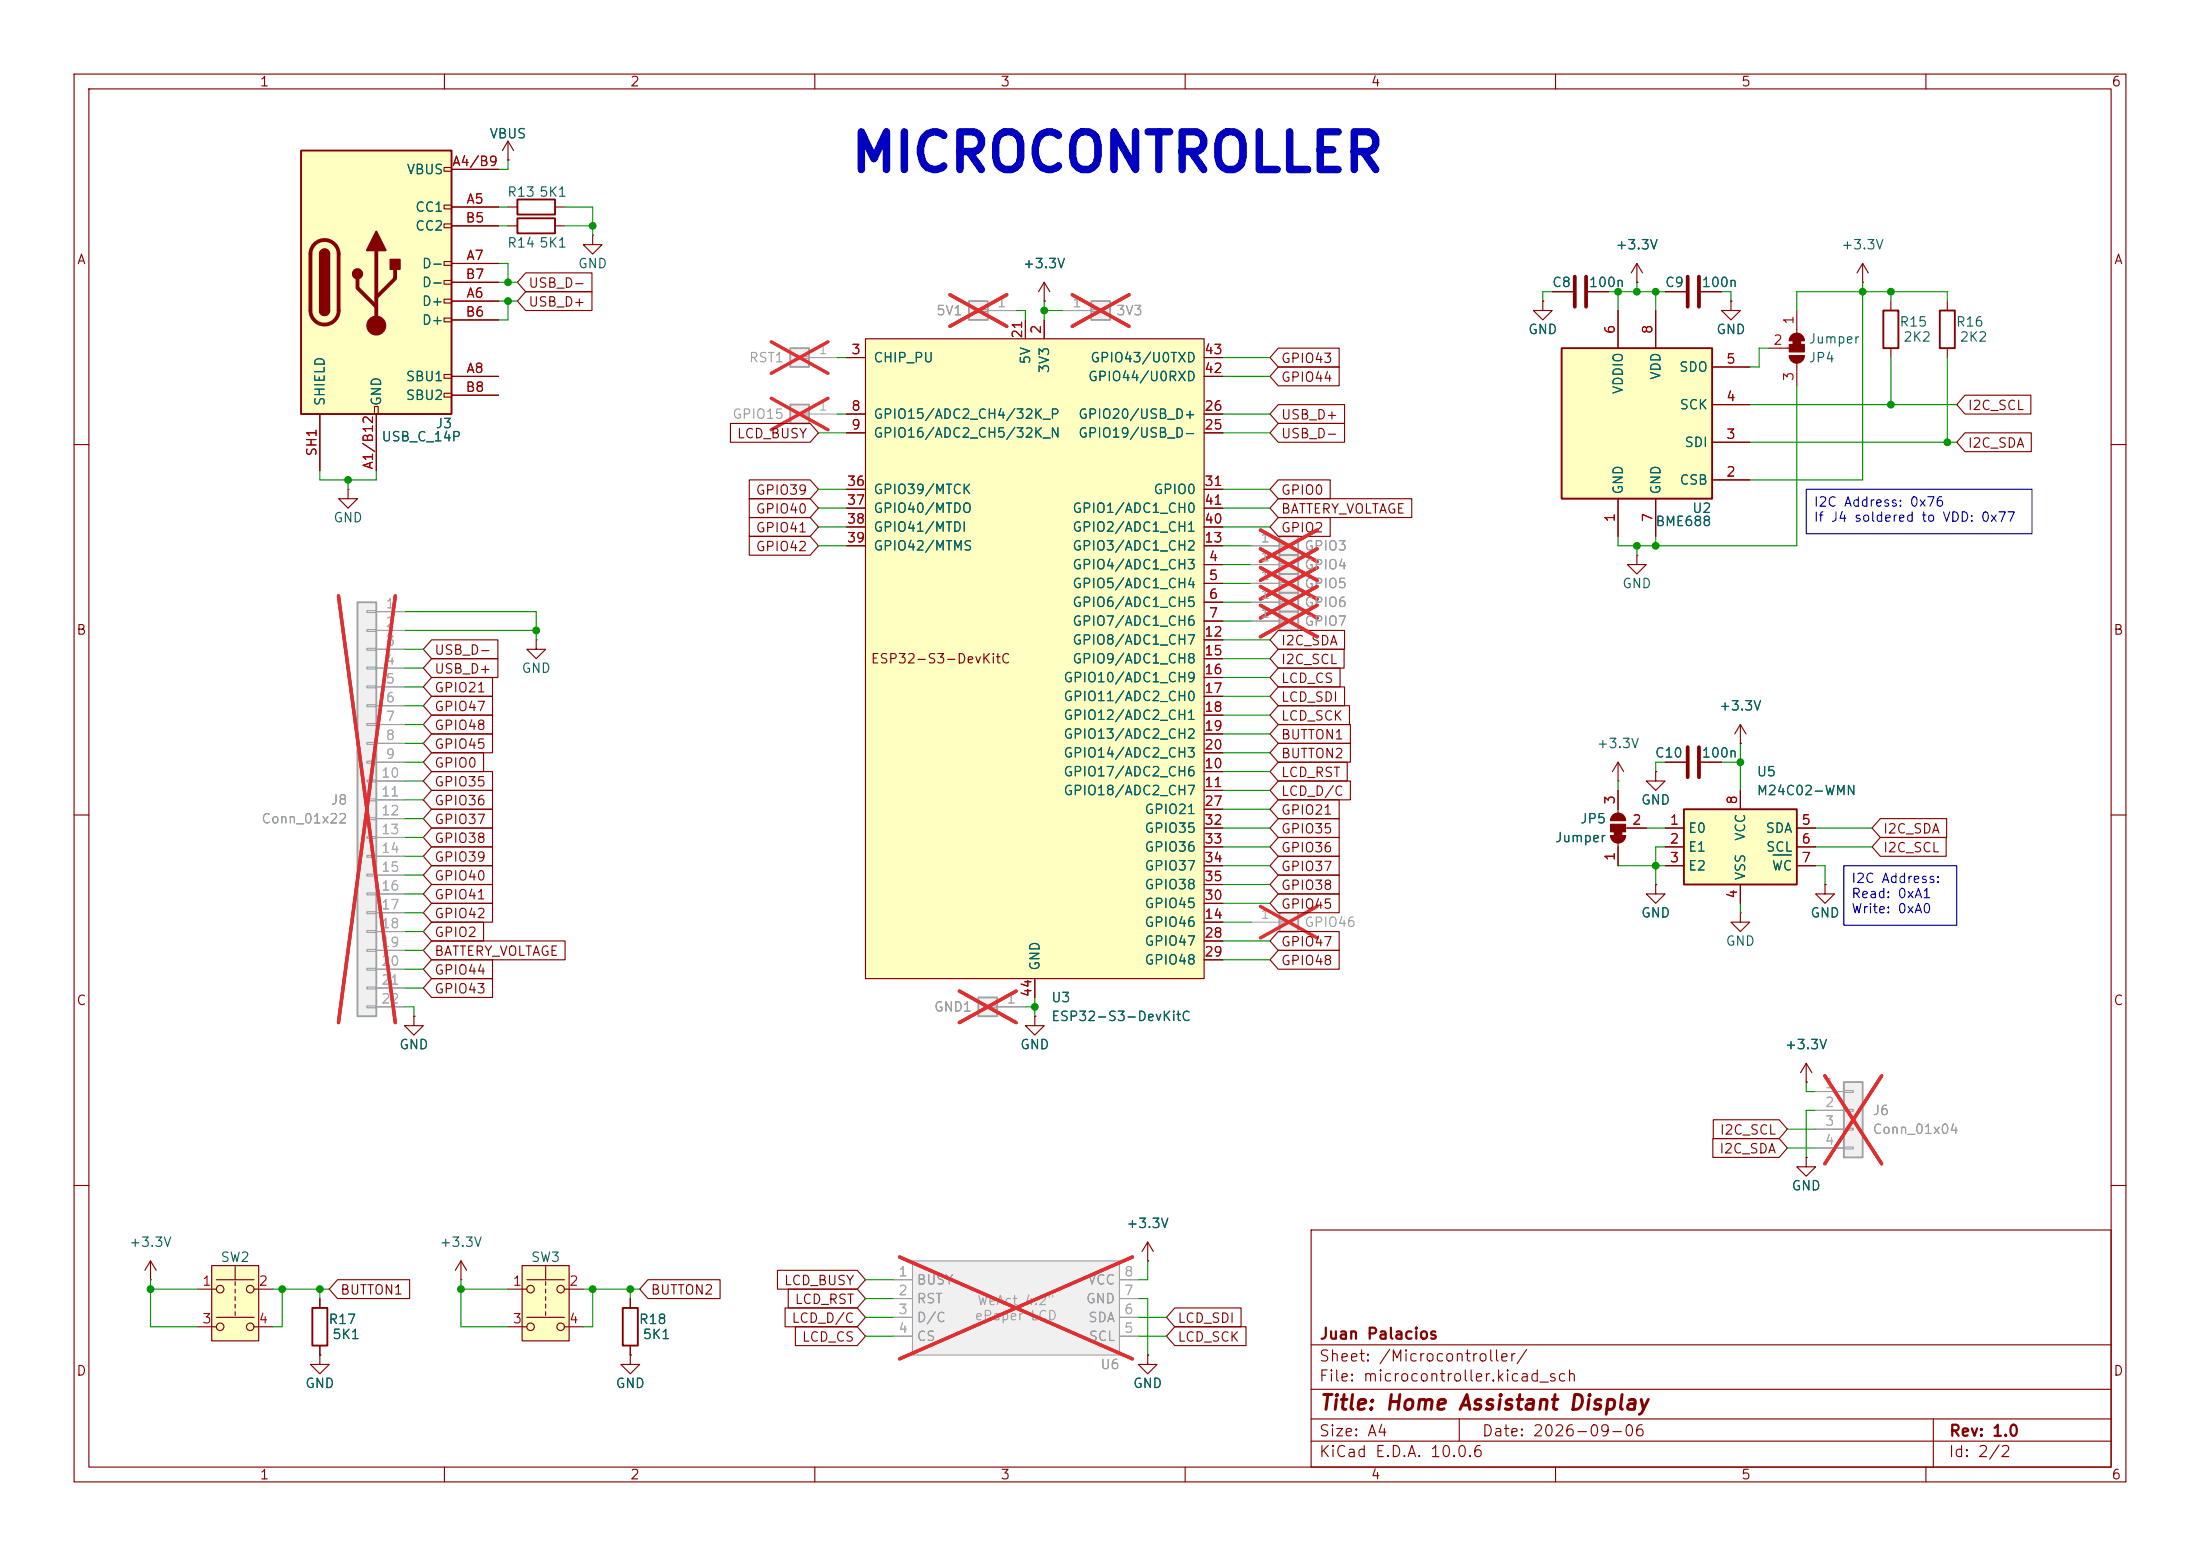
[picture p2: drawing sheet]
<svg xmlns="http://www.w3.org/2000/svg" width="297mm" height="210mm" viewBox="0 0 297 210" stroke-linecap="round" stroke-linejoin="round" font-family="sans-serif">
<g fill="none" stroke="#840000" stroke-width=".15">
<path d="M10 10h277v190h-277zM12 12h273v186h-273zM60 10v2M110 10v2M160 10v2M210 10v2M260 10v2M10 60h2M285 60h2M10 110h2M285 110h2M10 160h2"/>
<path d="M177 166h108v32h-108zM285 160h2M60 198v2M110 198v2M160 198v2M177 194.5h108M177 191.5h108M177 187.5h108M177 181.5h108M197 191.5v3M210 198v2M260 198v2"/>
<path d="M261 191.5v6.5"/>
</g>
<path d="M227.3 109.2h15.3v10.2h-15.3z" fill="#ffffc2"/>
<path d="M227.3 109.2h15.3v10.2h-15.3z" fill="none" stroke="#840000" stroke-width=".25"/>
<path d="M224.8 111.8h2.5M224.8 114.3h2.5M224.8 116.8h2.5M234.9 106.7v2.5M234.9 119.4v2.5M242.6 111.8h2.5M242.6 114.3h2.5M242.6 116.8h2.5" fill="none" stroke="#840000" stroke-width=".15"/>
<path d="M239.4 115.4h2.4" fill="none" stroke="#006464" stroke-width=".15"/>
<path d="M116.8 45.7h45.8v86.4h-45.8z" fill="#ffffc2"/>
<g fill="none" stroke="#840000" stroke-width=".15">
<path d="M114.3 48.3h2.5M114.3 55.9h2.5M114.3 58.4h2.5M116.8 45.7h45.8v86.4h-45.8zM138.4 43.2v2.5M141 43.2v2.5M162.6 50.8h2.5M162.6 48.3h2.5M162.6 55.9h2.5M162.6 58.4h2.5M114.3 73.7h2.5M114.3 71.1h2.5"/>
<path d="M114.3 68.6h2.5M114.3 66h2.5M162.6 73.7h2.5M162.6 71.1h2.5M162.6 68.6h2.5M162.6 76.2h2.5M162.6 78.7h2.5M162.6 66h2.5M162.6 99.1h2.5M162.6 81.3h2.5M162.6 83.8h2.5M162.6 86.4h2.5"/>
<path d="M162.6 88.9h2.5M162.6 91.4h2.5M162.6 94h2.5M162.6 96.5h2.5M162.6 104.1h2.5M162.6 106.7h2.5M162.6 101.6h2.5M162.6 109.2h2.5M162.6 111.8h2.5M162.6 114.3h2.5M162.6 116.8h2.5M162.6 119.4h2.5"/>
<path d="M139.7 132.1v2.5M162.6 124.5h2.5M162.6 127h2.5M162.6 129.5h2.5M162.6 121.9h2.5"/>
</g>
<path d="M172.7 77.5h2.6v2.5h-2.6z" fill="#f0f0f0"/>
<path d="M172.7 77.5h2.6v2.5h-2.6z" fill="none" stroke="#a1a1a1" stroke-width=".25"/>
<path d="M168.9 78.7h3.8M172.7 78.6h1.3v.3h-1.3z" fill="none" stroke="#a1a1a1" stroke-width=".15"/>
<path d="M170.2 76.6l7.6 4.3M177.8 76.6l-7.6 4.3" fill="none" stroke="#e12e31" stroke-width=".46"/>
<path d="M172.7 80h2.6v2.6h-2.6z" fill="#f0f0f0"/>
<path d="M172.7 80h2.6v2.6h-2.6z" fill="none" stroke="#a1a1a1" stroke-width=".25"/>
<path d="M168.9 81.3h3.8M172.7 81.2h1.3v.2h-1.3z" fill="none" stroke="#a1a1a1" stroke-width=".15"/>
<path d="M170.2 79.2l7.6 4.2M177.8 79.2l-7.6 4.2" fill="none" stroke="#e12e31" stroke-width=".46"/>
<path d="M224.8 39.4h2.8M229.6 39.4h2.8M233.7 40.6v1.3h1.2l-1.2 1.3-1.3-1.3h1.3M233.7 40.6h.1M243.8 156.2v1.3h1.3l-1.3 1.3-1.2-1.3h1.2M243.8 156.2h.1" fill="none" stroke="#840000" stroke-width=".15"/>
<path d="M227.8 37.3v4.1M229.4 37.3v4.1" fill="none" stroke="#840000" stroke-width=".51"/>
<path d="M172.7 82.6h2.6v2.5h-2.6z" fill="#f0f0f0"/>
<path d="M172.7 82.6h2.6v2.5h-2.6z" fill="none" stroke="#a1a1a1" stroke-width=".25"/>
<path d="M168.9 83.8h3.8M172.7 83.7h1.3v.2h-1.3z" fill="none" stroke="#a1a1a1" stroke-width=".15"/>
<path d="M170.2 81.7l7.6 4.2M177.8 81.7l-7.6 4.2" fill="none" stroke="#e12e31" stroke-width=".46"/>
<path d="M234.9 97.8l-.7 1.3M234.9 97.8l.8 1.3M234.9 97.8v2.5M223.5 104.1v1.3h1.3l-1.3 1.3-1.3-1.3h1.3M223.5 104.1h.1M224.8 102.9h2.8M229.6 102.9h2.8M234.9 100.3h.1" fill="none" stroke="#840000" stroke-width=".15"/>
<path d="M227.8 100.8v4.1M229.4 100.8v4.1" fill="none" stroke="#840000" stroke-width=".51"/>
<path d="M172.7 72.4h2.6v2.5h-2.6z" fill="#f0f0f0"/>
<path d="M172.7 72.4h2.6v2.5h-2.6z" fill="none" stroke="#a1a1a1" stroke-width=".25"/>
<path d="M168.9 73.7h3.8M172.7 73.5h1.3v.3h-1.3z" fill="none" stroke="#a1a1a1" stroke-width=".15"/>
<path d="M170.2 71.5l7.6 4.3M177.8 71.5l-7.6 4.3" fill="none" stroke="#e12e31" stroke-width=".46"/>
<path d="M172.7 74.9h2.6v2.6h-2.6z" fill="#f0f0f0"/>
<path d="M172.7 74.9h2.6v2.6h-2.6z" fill="none" stroke="#a1a1a1" stroke-width=".25"/>
<path d="M168.9 76.2h3.8M172.7 76.1h1.3v.2h-1.3z" fill="none" stroke="#a1a1a1" stroke-width=".15"/>
<path d="M170.2 74.1l7.6 4.2M177.8 74.1l-7.6 4.2" fill="none" stroke="#e12e31" stroke-width=".46"/>
<path d="M255.3 40.6v1.3M255.3 47v1.3M262.9 40.6v1.3M262.9 47v1.3M154.9 182.9v1.3h1.3l-1.3 1.2-1.2-1.2h1.2M154.9 182.9h.1" fill="none" stroke="#840000" stroke-width=".15"/>
<path d="M254.3 41.9h2v5.1h-2zM261.9 41.9h2v5.1h-2z" fill="none" stroke="#840000" stroke-width=".25"/>
<path d="M132.1 134.6h2.5v2.6h-2.5z" fill="#f0f0f0"/>
<path d="M132.1 134.6h2.5v2.6h-2.5z" fill="none" stroke="#a1a1a1" stroke-width=".25"/>
<path d="M133.3 135.8h1.3v.2h-1.3zM134.6 135.9h3.8" fill="none" stroke="#a1a1a1" stroke-width=".15"/>
<path d="M129.5 133.8l7.7 4.2M137.2 133.8l-7.7 4.2" fill="none" stroke="#e12e31" stroke-width=".46"/>
<path d="M223.5 119.4v1.3h1.3l-1.3 1.2-1.3-1.2h1.3M223.5 119.4h.1M139.7 137.2v1.2h1.3l-1.3 1.3-1.3-1.3h1.3M139.7 137.2h.1M234.9 123.2v1.3h1.3l-1.3 1.2-1.2-1.2h1.2M234.9 123.2h.1M154.9 170.2h.1M154.9 167.6l-.7 1.3M154.9 167.6l.8 1.3M154.9 167.6v2.6M85.1 182.9v1.3h1.3l-1.3 1.2-1.3-1.2h1.3M85.1 182.9h.1" fill="none" stroke="#840000" stroke-width=".15"/>
<path d="M172.7 123.2h2.6v2.5h-2.6z" fill="#f0f0f0"/>
<path d="M172.7 123.2h2.6v2.5h-2.6z" fill="none" stroke="#a1a1a1" stroke-width=".25"/>
<path d="M168.9 124.5h3.8M172.7 124.3h1.3v.3h-1.3z" fill="none" stroke="#a1a1a1" stroke-width=".15"/>
<path d="M170.2 122.3l7.6 4.3M177.8 122.3l-7.6 4.3" fill="none" stroke="#e12e31" stroke-width=".46"/>
<path d="M68.6 19.1l-.8 1.2M68.6 19.1l.7 1.2M68.6 19.1v2.5M68.6 21.6h.1M68.6 27.9h1.2M68.6 30.5h1.2M74.9 27.9h1.3M74.9 30.5h1.3M80 31.8v1.2h1.3l-1.3 1.3-1.3-1.3h1.3M80 31.8h.1M246.4 119.4v1.3h1.2l-1.2 1.2-1.3-1.2h1.3M246.4 119.4h.1" fill="none" stroke="#840000" stroke-width=".15"/>
<path d="M69.8 26.9h5.1v2.1h-5.1zM69.8 29.5h5.1v2h-5.1z" fill="none" stroke="#840000" stroke-width=".25"/>
<path d="M147.3 40.6h2.6v2.6h-2.6z" fill="#f0f0f0"/>
<path d="M147.3 40.6h2.6v2.6h-2.6z" fill="none" stroke="#a1a1a1" stroke-width=".25"/>
<path d="M143.5 41.9h3.8M147.3 41.8h1.3v.2h-1.3z" fill="none" stroke="#a1a1a1" stroke-width=".15"/>
<path d="M144.8 39.8l7.6 4.2M152.4 39.8l-7.6 4.2" fill="none" stroke="#e12e31" stroke-width=".46"/>
<path d="M40.6 20.3h20.4v35.6h-20.4z" fill="#ffffc2"/>
<g fill="none" stroke="#840000" stroke-width=".15">
<path d="M59.9 22.6h1.1v.5h-1.1zM59.9 27.7h1.1v.5h-1.1zM59.9 30.2h1.1v.5h-1.1zM59.9 35.3h1.1v.5h-1.1zM59.9 37.8h1.1v.6h-1.1zM61 22.9h6.3M61 27.9h6.3M61 35.6h6.3M61 30.5h6.3M61 38.1h6.3M43.2 55.9v7.6M50.5 54.9h.6v1h-.6z"/>
<path d="M50.8 55.9v7.6M59.9 40.4h1.1v.5h-1.1zM59.9 42.9h1.1v.5h-1.1zM59.9 50.5h1.1v.6h-1.1zM59.9 53.1h1.1v.5h-1.1zM61 40.6h6.3M61 50.8h6.3M61 43.2h6.3M61 53.3h6.3"/>
</g>
<path d="M40.6 20.3h20.4v35.6h-20.4zM43.2 34.3a.64 .64 0 0 1 .6-.6 .64 .64 0 0 1 .6 .6M43.2 41.9a.64 .64 0 0 0 .6 .6 .64 .64 0 0 0 .6-.6" fill="none" stroke="#840000" stroke-width=".25"/>
<path d="M42.5 33a1.9 1.9 0 0 1 2-.5 1.9 1.9 0 0 1 1.2 1.8v7.6a1.91 1.91 0 0 1-1.9 1.9 1.91 1.91 0 0 1-1.9-1.9v-7.6a1.9 1.9 0 0 1 .6-1.3zM48.3 37.6v1.3l2.5 2.5M50.8 33.8v10.1M53.3 36.3v1.3l-2.5 2.5" fill="none" stroke="#840000" stroke-width=".51"/>
<g fill="#840000" stroke="#840000" stroke-width=".25">
<path d="M43.2 34.3h1.2v7.6h-1.2z"/>
<path d="M43.4 33.8a.64 .64 0 0 1 .7-.1 .64 .64 0 0 1 .3 .6h-1.2z"/>
<path d="M43.2 41.9h1.2a.64 .64 0 0 1-.6 .6 .64 .64 0 0 1-.6-.6z"/>
<path d="M50.8 31.2l1.3 2.6h-2.6z"/>
<path d="M52.7 35.1h1.3v1.2h-1.3z"/>
<circle cx="48.3" cy="37" r=".63"/>
</g>
<circle cx="50.8" cy="43.9" r="1.27" fill="#840000" stroke="#840000" stroke-width=".15"/>
<path d="M210.8 47h20.3v20.3h-20.3z" fill="#ffffc2"/>
<path d="M210.8 47h20.3v20.3h-20.3z" fill="none" stroke="#840000" stroke-width=".25"/>
<path d="M218.4 41.9v5.1M223.5 41.9v5.1M231.1 59.7h5.1M231.1 54.6h5.1M231.1 49.5h5.1M218.4 67.3v5.1M223.5 67.3v5.1M231.1 64.8h5.1M243.8 146.1h.1M243.8 143.5l-.7 1.3M243.8 143.5l.8 1.3M243.8 143.5v2.6" fill="none" stroke="#840000" stroke-width=".15"/>
<path d="M248.9 146.1h2.6v10.1h-2.6z" fill="#f0f0f0"/>
<path d="M248.9 146.1h2.6v10.1h-2.6z" fill="none" stroke="#a1a1a1" stroke-width=".25"/>
<path d="M245.1 147.3h3.8M245.1 149.9h3.8M245.1 152.4h3.8M245.1 154.9h3.8M248.9 147.2h1.3v.2h-1.3zM248.9 149.7h1.3v.3h-1.3zM248.9 152.3h1.3v.2h-1.3zM248.9 154.8h1.3v.3h-1.3z" fill="none" stroke="#a1a1a1" stroke-width=".15"/>
<path d="M246.4 145.2l7.6 11.9M254 145.2l-7.6 11.9" fill="none" stroke="#e12e31" stroke-width=".46"/>
<path d="M72.4 86.4v1.2h1.3l-1.3 1.3-1.3-1.3h1.3M72.4 86.4h.1" fill="none" stroke="#840000" stroke-width=".15"/>
<path d="M48.3 81.3h2.5v55.9h-2.5z" fill="#f0f0f0"/>
<path d="M48.3 81.3h2.5v55.9h-2.5z" fill="none" stroke="#a1a1a1" stroke-width=".25"/>
<g fill="none" stroke="#a1a1a1" stroke-width=".15">
<path d="M49.5 82.4h1.3v.3h-1.3zM49.5 85h1.3v.2h-1.3zM49.5 87.5h1.3v.3h-1.3zM49.5 90h1.3v.3h-1.3zM49.5 92.6h1.3v.2h-1.3zM49.5 95.1h1.3v.3h-1.3zM49.5 97.7h1.3v.2h-1.3zM50.8 82.6h3.8M50.8 85.1h3.8M50.8 87.6h3.8M50.8 90.2h3.8M50.8 92.7h3.8"/>
<path d="M50.8 95.3h3.8M50.8 97.8h3.8M49.5 100.2h1.3v.3h-1.3zM49.5 102.7h1.3v.3h-1.3zM49.5 105.3h1.3v.2h-1.3zM49.5 107.8h1.3v.3h-1.3zM49.5 110.4h1.3v.2h-1.3zM49.5 112.9h1.3v.3h-1.3zM49.5 115.4h1.3v.3h-1.3zM49.5 118h1.3v.2h-1.3zM50.8 100.3h3.8M50.8 102.9h3.8"/>
<path d="M50.8 105.4h3.8M50.8 108h3.8M50.8 110.5h3.8M50.8 113h3.8M50.8 115.6h3.8M50.8 118.1h3.8M49.5 120.5h1.3v.3h-1.3zM49.5 123.1h1.3v.2h-1.3zM49.5 125.6h1.3v.3h-1.3zM49.5 128.1h1.3v.3h-1.3zM49.5 130.7h1.3v.2h-1.3zM49.5 133.2h1.3v.3h-1.3z"/>
<path d="M49.5 135.8h1.3v.2h-1.3zM50.8 120.7h3.8M50.8 123.2h3.8M50.8 125.7h3.8M50.8 128.3h3.8M50.8 130.8h3.8M50.8 133.4h3.8M50.8 135.9h3.8"/>
</g>
<path d="M45.7 80.4l7.7 57.6M53.4 80.4l-7.7 57.6" fill="none" stroke="#e12e31" stroke-width=".46"/>
<g fill="none" stroke="#840000" stroke-width=".15">
<path d="M238.8 47h2.8M241.6 46h2M241.6 48h2M242.6 41.9v3.1M242.6 49v3.1M47 66v1.3h1.3l-1.3 1.3-1.3-1.3h1.3M47 66h.1M221 74.9v1.3h1.2l-1.2 1.3-1.3-1.3h1.3M221 74.9h.1M217.4 112.8h2.1M217.4 110.7h2.1M218.4 105.4h.1"/>
<path d="M218.4 102.9v2.5M218.4 106.7v3M218.4 113.8v3M218.4 102.9l-.7 1.2M218.4 102.9l.8 1.2M219.5 111.8h2.7M55.9 137.2v1.2h1.2l-1.2 1.3-1.3-1.3h1.3M55.9 137.2h.1M62.2 172.7h.1M62.2 170.2l-.7 1.3M62.2 170.2l.8 1.3M62.2 170.2v2.5"/>
</g>
<g fill="#840000" stroke="#840000" stroke-width=".15">
<path d="M217.9 112.3h1v.5h-1z"/>
<path d="M217.4 112.8h2.1a1.02 1.02 0 0 1-1.1 1 1.02 1.02 0 0 1-1-1z"/>
<path d="M217.4 111.3h2.1v1h-2.1z"/>
<path d="M217.7 110a1.02 1.02 0 0 1 1.1-.2 1.02 1.02 0 0 1 .7 .9h-2.1l.1-.4z"/>
<path d="M242.1 46h1v.5h-1z"/>
<path d="M241.8 45.3a1.02 1.02 0 0 1 1.2-.3 1.02 1.02 0 0 1 .6 1h-2v-.4z"/>
<path d="M241.6 46.5h2v1h-2z"/>
<path d="M241.6 48h2a1.02 1.02 0 0 1-1 1 1.02 1.02 0 0 1-1-1z"/>
</g>
<path d="M123.2 170.2h27.9v12.7h-27.9z" fill="#f0f0f0"/>
<path d="M120.6 172.7h2.6M120.6 175.3h2.6M120.6 177.8h2.6M123.2 170.2h27.9v12.7h-27.9zM151.1 172.7h2.6M151.1 175.3h2.6M151.1 177.8h2.6M120.6 180.3h2.6M151.1 180.3h2.6" fill="none" stroke="#a1a1a1" stroke-width=".15"/>
<path d="M121.4 169.7l31.5 13.7M152.9 169.7l-31.5 13.7" fill="none" stroke="#e12e31" stroke-width=".46"/>
<path d="M141 38.1l-.8 1.3M141 38.1l.7 1.3M141 38.1v2.5M141 40.6h.1" fill="none" stroke="#840000" stroke-width=".15"/>
<path d="M70.5 170.8h6.3v10.2h-6.3z" fill="#ffffc2"/>
<g fill="none" stroke="#840000" stroke-width=".15">
<path d="M209.5 39.4h2.8M214.4 39.4h2.8M221 38.1h.1M221 35.6l-.8 1.2M221 35.6l.7 1.2M221 35.6v2.5M20.3 172.7h.1M20.3 170.2l-.7 1.3M20.3 170.2l.8 1.3M20.3 170.2v2.5M43.2 175.3v1.2M68.6 174h2.5"/>
<path d="M68.6 179.1h2.5M70.5 170.8h6.3v10.2h-6.3zM71.1 172.7h5.1M71.1 177.8h5.1M73.7 170.9v1.8M73.7 173v.5M73.7 174v.5M73.7 175v.5M73.7 176v.5M73.7 177v.5M76.2 174h2.5M76.2 179.1h2.5"/>
<path d="M43.2 182.9v1.3h1.2l-1.2 1.2-1.3-1.2h1.3M43.2 182.9h.1M43.2 181.6v1.3"/>
<circle cx="71.6" cy="174" r=".51"/>
<circle cx="71.6" cy="179.1" r=".51"/>
<circle cx="75.7" cy="179.1" r=".51"/>
<circle cx="75.7" cy="174" r=".51"/>
</g>
<path d="M212.6 37.3v4.1M214.1 37.3v4.1" fill="none" stroke="#840000" stroke-width=".51"/>
<path d="M42.2 176.5h2v5.1h-2z" fill="none" stroke="#840000" stroke-width=".25"/>
<path d="M28.6 170.8h6.3v10.2h-6.3z" fill="#ffffc2"/>
<g fill="none" stroke="#840000" stroke-width=".15">
<path d="M26.7 174h2.5M26.7 179.1h2.5M28.6 170.8h6.3v10.2h-6.3zM29.2 172.7h5.1M29.2 177.8h5.1M31.7 170.9v1.8M31.7 173v.5M31.7 174v.5M31.7 175v.5M31.7 176v.5M31.7 177v.5M34.3 174h2.5"/>
<path d="M34.3 179.1h2.5"/>
<circle cx="29.7" cy="174" r=".51"/>
<circle cx="29.7" cy="179.1" r=".51"/>
<circle cx="33.8" cy="174" r=".51"/>
<circle cx="33.8" cy="179.1" r=".51"/>
</g>
<path d="M130.8 40.6h2.5v2.6h-2.5z" fill="#f0f0f0"/>
<path d="M130.8 40.6h2.5v2.6h-2.5z" fill="none" stroke="#a1a1a1" stroke-width=".25"/>
<path d="M132.1 41.8h1.2v.2h-1.2zM133.3 41.9h3.9" fill="none" stroke="#a1a1a1" stroke-width=".15"/>
<path d="M128.2 39.8l7.7 4.2M135.9 39.8l-7.7 4.2" fill="none" stroke="#e12e31" stroke-width=".46"/>
<path d="M208.3 40.6v1.3h1.2l-1.2 1.3-1.3-1.3h1.3M208.3 40.6h.1M85.1 175.3v1.2M85.1 181.6v1.3" fill="none" stroke="#840000" stroke-width=".15"/>
<path d="M84.1 176.5h2v5.1h-2z" fill="none" stroke="#840000" stroke-width=".25"/>
<path d="M106.7 54.6h2.5v2.6h-2.5z" fill="#f0f0f0"/>
<path d="M106.7 54.6h2.5v2.6h-2.5z" fill="none" stroke="#a1a1a1" stroke-width=".25"/>
<path d="M107.9 55.8h1.3v.2h-1.3zM109.2 55.9h3.8" fill="none" stroke="#a1a1a1" stroke-width=".15"/>
<path d="M104.1 53.8l7.7 4.2M111.8 53.8l-7.7 4.2" fill="none" stroke="#e12e31" stroke-width=".46"/>
<path d="M251.5 38.1h.1M251.5 35.6l-.8 1.2M251.5 35.6l.7 1.2M251.5 35.6v2.5" fill="none" stroke="#840000" stroke-width=".15"/>
<path d="M106.7 47h2.5v2.5h-2.5z" fill="#f0f0f0"/>
<path d="M106.7 47h2.5v2.5h-2.5z" fill="none" stroke="#a1a1a1" stroke-width=".25"/>
<g fill="none" stroke="#a1a1a1" stroke-width=".15">
<path d="M107.9 48.1h1.3v.3h-1.3zM109.2 48.3h3.8M133.3 41.9h3.9M143.5 41.9h3.8M168.9 78.7h3.8M168.9 73.7h3.8M168.9 76.2h3.8M50.8 82.6h3.8M50.8 85.1h3.8M50.8 87.6h3.8M50.8 90.2h3.8M50.8 92.7h3.8"/>
<path d="M50.8 95.3h3.8M50.8 97.8h3.8M168.9 81.3h3.8M168.9 83.8h3.8M50.8 100.3h3.8M50.8 102.9h3.8M50.8 105.4h3.8M50.8 108h3.8M50.8 110.5h3.8M50.8 113h3.8M50.8 115.6h3.8M50.8 118.1h3.8"/>
<path d="M50.8 135.9h3.8M50.8 120.7h3.8M50.8 123.2h3.8M50.8 125.7h3.8M50.8 128.3h3.8M50.8 130.8h3.8M50.8 133.4h3.8M134.6 135.9h3.8M245.1 147.3h3.8M245.1 149.9h3.8M245.1 152.4h3.8M245.1 154.9h3.8"/>
<path d="M120.6 172.7h2.6M120.6 175.3h2.6M120.6 177.8h2.6M151.1 172.7h2.6M151.1 175.3h2.6M151.1 177.8h2.6M120.6 180.3h2.6M151.1 180.3h2.6"/>
</g>
<g fill="none" stroke="#e12e31" stroke-width=".46">
<path d="M128.2 39.8l7.7 4.2M135.9 39.8l-7.7 4.2M144.8 39.8l7.6 4.2M152.4 39.8l-7.6 4.2M104.1 46.1l7.7 4.3M111.8 46.1l-7.7 4.3M170.2 76.6l7.6 4.3M170.2 79.2l7.6 4.2M170.2 71.5l7.6 4.3M170.2 74.1l7.6 4.2M177.8 76.6l-7.6 4.3M177.8 79.2l-7.6 4.2"/>
<path d="M177.8 71.5l-7.6 4.3M177.8 74.1l-7.6 4.2M45.7 80.4l7.7 57.6M53.4 80.4l-7.7 57.6M170.2 81.7l7.6 4.2M177.8 81.7l-7.6 4.2M129.5 133.8l7.7 4.2M137.2 133.8l-7.7 4.2M246.4 145.2l7.6 11.9M254 145.2l-7.6 11.9M121.4 169.7l31.5 13.7M152.9 169.7l-31.5 13.7"/>
</g>
<g fill="none" stroke="#840000" stroke-width=".15">
<path d="M61 22.9h6.3M61 27.9h6.3M61 35.6h6.3M61 30.5h6.3M61 38.1h6.3M68.6 21.6h.1M71 39.4h8.9v2.5h-8.9l-1.2-1.3zM71 36.8h8.9v2.6h-8.9l-1.2-1.3zM209.5 39.4h2.8M214.4 39.4h2.8M221 38.1h.1M224.8 39.4h2.8"/>
<path d="M229.6 39.4h2.8M43.2 55.9v7.6M50.8 55.9v7.6M61 50.8h6.3M61 40.6h6.3M61 43.2h6.3M61 53.3h6.3M98.6 57.1h10.8l1.1 1.3-1.1 1.3h-10.8zM114.3 48.3h2.5M114.3 55.9h2.5M114.3 58.4h2.5M138.4 43.2v2.5"/>
<path d="M141 40.6h.1M141 43.2v2.5M162.6 50.8h2.5M162.6 48.3h2.5M162.6 55.9h2.5M162.6 58.4h2.5M172.6 54.6h8.9v2.6h-8.9l-1.2-1.3zM172.6 49.5h8.2v2.6h-8.2l-1.2-1.3zM172.6 47h8.2v2.5h-8.2l-1.2-1.2zM172.6 57.1h8.9v2.6h-8.9l-1.2-1.3zM208.3 40.6h.1M218.4 41.9v5.1"/>
<path d="M223.5 41.9v5.1M231.1 59.7h5.1M231.1 54.6h5.1M231.1 49.5h5.1M233.7 40.6h.1M265.3 53.3h8.9v2.6h-8.9l-1.1-1.3zM265.3 58.4h8.9v2.6h-8.9l-1.1-1.3zM101.2 69.8h8.2l1.1 1.3-1.1 1.3h-8.2zM101.2 72.4h8.2l1.1 1.3-1.1 1.2h-8.2zM101.2 67.3h8.2l1.1 1.3-1.1 1.3h-8.2zM101.2 64.8h8.2l1.1 1.2-1.1 1.3h-8.2zM114.3 73.7h2.5"/>
<path d="M114.3 71.1h2.5M114.3 68.6h2.5M114.3 66h2.5M162.6 73.7h2.5M162.6 71.1h2.5M162.6 68.6h2.5M162.6 76.2h2.5M162.6 78.7h2.5M162.6 66h2.5M172.6 67.3h18v2.6h-18l-1.2-1.3zM172.6 69.8h7v2.6h-7l-1.2-1.3zM172.6 64.8h7v2.5h-7l-1.2-1.3z"/>
<path d="M218.4 67.3v5.1M223.5 67.3v5.1M231.1 64.8h5.1M58.3 99.1h8.2v2.5h-8.2l-1.2-1.3zM58.3 88.9h8.9v2.5h-8.9l-1.2-1.2zM58.3 91.4h8.2v2.6h-8.2l-1.2-1.3zM58.3 86.4h8.9v2.5h-8.9l-1.2-1.3zM58.3 96.5h8.2v2.6h-8.2l-1.2-1.3zM58.3 94h8.2v2.5h-8.2l-1.2-1.2zM162.6 99.1h2.5M162.6 81.3h2.5M162.6 83.8h2.5"/>
<path d="M162.6 86.4h2.5M162.6 88.9h2.5M162.6 91.4h2.5M162.6 94h2.5M162.6 96.5h2.5M172.6 97.8h9.7v2.5h-9.7l-1.2-1.2zM172.6 85.1h8.9v2.5h-8.9l-1.2-1.2zM172.6 92.7h8.9v2.6h-8.9l-1.2-1.3zM172.6 90.2h8.3v2.5h-8.3l-1.2-1.3zM172.6 87.6h8.9v2.6h-8.9l-1.2-1.3zM172.6 95.2h9.6v2.6h-9.6l-1.2-1.3zM58.3 116.8h8.2v2.6h-8.2l-1.2-1.3z"/>
<path d="M58.3 101.6h7v2.5h-7l-1.2-1.2zM58.3 104.1h8.2v2.6h-8.2l-1.2-1.3zM58.3 106.7h8.2v2.5h-8.2l-1.2-1.2zM58.3 109.2h8.2v2.6h-8.2l-1.2-1.3zM58.3 114.3h8.2v2.5h-8.2l-1.2-1.2zM58.3 111.8h8.2v2.5h-8.2l-1.2-1.3zM58.3 119.4h8.2v2.5h-8.2l-1.2-1.2zM162.6 111.8h2.5M162.6 114.3h2.5M162.6 116.8h2.5M162.6 104.1h2.5M162.6 106.7h2.5"/>
<path d="M162.6 101.6h2.5M162.6 109.2h2.5M162.6 119.4h2.5M172.6 113h8.2v2.6h-8.2l-1.2-1.3zM172.6 107.9h8.2v2.6h-8.2l-1.2-1.3zM172.6 110.5h8.2v2.5h-8.2l-1.2-1.2zM172.6 102.9h9.3v2.5h-9.3l-1.2-1.3zM172.6 105.4h9.7v2.6h-9.7l-1.2-1.3zM172.6 115.6h8.2v2.5h-8.2l-1.2-1.3zM172.6 118.1h8.2v2.6h-8.2l-1.2-1.3zM172.6 100.3h9.7v2.6h-9.7l-1.2-1.3zM218.4 106.7v2.5"/>
<path d="M218.4 114.3v2.5M219.7 111.8h2.5M223.5 104.1h.1M223.5 119.4h.1M224.8 102.9h2.8M224.8 111.8h2.5M224.8 114.3h2.5M224.8 116.8h2.5M229.6 102.9h2.8M234.9 100.3h.1M234.9 106.7v2.5M234.9 119.4v2.5"/>
<path d="M242.6 111.8h2.5M242.6 114.3h2.5M242.6 116.8h2.5M246.4 119.4h.1M253.8 110.5h9v2.5h-9l-1.1-1.2zM253.8 113h8.9v2.6h-8.9l-1.1-1.3zM55.9 137.2h.1M58.3 121.9h8.2v2.6h-8.2l-1.2-1.3zM58.3 132.1h8.2v2.5h-8.2l-1.2-1.2zM58.3 129.5h8.2v2.6h-8.2l-1.2-1.3zM58.3 127h18v2.5h-18l-1.2-1.2zM58.3 124.5h7v2.5h-7l-1.2-1.3z"/>
<path d="M139.7 137.2h.1M139.7 132.1v2.5M162.6 124.5h2.5M162.6 127h2.5M162.6 129.5h2.5M162.6 121.9h2.5M172.6 125.7h8.2v2.6h-8.2l-1.2-1.3zM172.6 120.6h8.2v2.6h-8.2l-1.2-1.3zM172.6 128.3h8.2v2.5h-8.2l-1.2-1.3zM231.2 153.7h9l1.1 1.2-1.1 1.3h-9zM231.3 151.1h8.9l1.1 1.3-1.1 1.3h-8.9zM243.8 156.2h.1"/>
<path d="M243.8 146.1h.1M43.2 175.3v1.2M45.6 172.7h9.7v2.6h-9.7l-1.2-1.3zM85.1 175.3v1.2M87.5 172.7h9.7v2.6h-9.7l-1.1-1.3zM105 171.4h10.7l1.1 1.3-1.1 1.3h-10.7zM106 176.5h9.7l1.1 1.3-1.1 1.3h-9.7zM106.4 174h9.3l1.1 1.3-1.1 1.2h-9.3zM107.4 179.1h8.3l1.1 1.2-1.1 1.3h-8.3zM154.9 170.2h.1M158.6 176.5h8.9v2.6h-8.9l-1.1-1.3zM158.6 179.1h9.6v2.5h-9.6l-1.1-1.3z"/>
<path d="M43.2 182.9h.1M43.2 181.6v1.3M85.1 182.9h.1M85.1 181.6v1.3M154.9 182.9h.1"/>
</g>
<g fill="none" stroke="#009600" stroke-width=".15">
<path d="M67.3 35.6h1.3v2.5M67.3 30.5h1.3M67.3 27.9h1.3M67.3 38.1h2.5M68.6 21.6v1.3h-1.3M76.2 27.9h3.8v3.9M76.2 30.5h3.8M209.5 39.4h-1.2v1.2M217.2 39.4h7.6M218.4 39.4v2.5M221 38.1v1.3M223.5 39.4v2.5"/>
<path d="M232.4 39.4h1.3v1.2M251.5 38.1v26.7h-15.3M255.3 39.4v1.2M67.3 40.6h2.5M68.6 40.6v2.6h-1.3M110.5 58.4h3.8M113 48.3h1.3M113 55.9h1.3M137.2 41.9h1.2v1.3M141 41.9h2.5M141 40.6v2.6M165.1 48.3h6.3"/>
<path d="M165.1 50.8h6.3M165.1 58.4h6.3M165.1 55.9h6.3M236.2 59.7h28M236.2 54.6h28M238.8 47h-1.3v2.5h-1.3M242.6 52.1v21.6h-24.2v-1.3M255.3 48.3v6.3M262.9 40.6v-1.2h-20.3v2.5M262.9 48.3v11.4M43.2 63.5v1.3h7.6v-1.3M47 64.8v1.2"/>
<path d="M110.5 73.7h3.8M110.5 71.1h3.8M110.5 66h3.8M110.5 68.6h3.8M165.1 73.7h3.8M165.1 71.1h6.3M165.1 76.2h3.8M165.1 78.7h3.8M165.1 66h6.3M165.1 68.6h6.3M221 73.7v1.2M223.5 72.4v1.3"/>
<path d="M54.6 97.8h2.5M54.6 82.6h17.8v3.8M54.6 85.1h17.8M54.6 92.7h2.5M54.6 95.3h2.5M54.6 90.2h2.5M54.6 87.6h2.5M165.1 96.5h6.3M165.1 81.3h3.8M165.1 86.4h6.3M165.1 91.4h6.3M165.1 88.9h6.3"/>
<path d="M165.1 83.8h3.8M165.1 99.1h6.3M165.1 94h6.3M54.6 102.9h2.5M54.6 105.4h2.5M54.6 100.3h2.5M54.6 108h2.5M54.6 118.1h2.5M54.6 110.5h2.5M54.6 115.6h2.5M54.6 113h2.5M165.1 114.3h6.3"/>
<path d="M165.1 116.8h6.3M165.1 111.8h6.3M165.1 119.4h6.3M165.1 106.7h6.3M165.1 109.2h6.3M165.1 101.6h6.3M165.1 104.1h6.3M218.4 105.4v1.3M218.4 116.8h6.4M222.2 111.8h2.6M224.8 102.9h-1.3v1.2M224.8 114.3h-1.3v5.1"/>
<path d="M232.4 102.9h2.5M234.9 100.3v6.4M245.1 114.3h7.6M245.1 116.8h1.3v2.6M245.1 111.8h7.6M54.6 135.9h1.3v1.3M54.6 120.7h2.5M54.6 123.2h2.5M54.6 133.4h2.5M54.6 130.8h2.5M54.6 128.3h2.5M54.6 125.7h2.5"/>
<path d="M138.4 135.9h1.3M139.7 134.6v2.6M165.1 124.5h3.8M165.1 121.9h6.3M165.1 127h6.3M165.1 129.5h6.3M234.9 121.9v1.3M241.3 154.9h3.8M241.3 152.4h3.8M243.8 146.1v1.2h1.3M245.1 149.9h-1.3v6.3M20.3 172.7v6.4h6.4"/>
<path d="M20.3 174h6.4M36.8 174h7.6M38.1 174v5.1h-1.3M43.2 174v1.3M62.2 172.7v6.4h6.4M62.2 174h6.4M78.7 174h7.7M80 174v5.1h-1.3M85.1 174v1.3M116.8 172.7h3.8M116.8 175.3h3.8M116.8 177.8h3.8"/>
<path d="M153.7 175.3h1.2v7.6M153.7 177.8h3.8M154.9 170.2v2.5h-1.2M116.8 180.3h3.8M153.7 180.3h3.8"/>
</g>
<path d="M243.8 66h30.5v6h-30.5zM248.9 116.8h15.3v8.1h-15.3z" fill="none" stroke="#0000c2" stroke-width=".15"/>
<path d="M239.4 115.4h2.4" fill="none" stroke="#006464" stroke-width=".15"/>
<g fill="#009600" stroke="#009600" stroke-width=".14">
<circle cx="234.9" cy="102.9" r=".46"/>
<circle cx="262.9" cy="59.7" r=".46"/>
<circle cx="255.3" cy="54.6" r=".46"/>
<circle cx="218.4" cy="39.4" r=".46"/>
<circle cx="221" cy="39.4" r=".46"/>
<circle cx="221" cy="73.7" r=".46"/>
<circle cx="251.5" cy="39.4" r=".46"/>
<circle cx="223.5" cy="39.4" r=".46"/>
<circle cx="255.3" cy="39.4" r=".46"/>
<circle cx="223.5" cy="116.8" r=".46"/>
<circle cx="223.5" cy="73.7" r=".46"/>
<circle cx="141" cy="41.9" r=".46"/>
<circle cx="80" cy="174" r=".46"/>
<circle cx="139.7" cy="135.9" r=".46"/>
<circle cx="85.1" cy="174" r=".46"/>
<circle cx="47" cy="64.8" r=".46"/>
<circle cx="72.4" cy="85.1" r=".46"/>
<circle cx="68.6" cy="40.6" r=".46"/>
<circle cx="68.6" cy="38.1" r=".46"/>
<circle cx="80" cy="30.5" r=".46"/>
<circle cx="43.2" cy="174" r=".46"/>
<circle cx="38.1" cy="174" r=".46"/>
<circle cx="62.2" cy="174" r=".46"/>
<circle cx="20.3" cy="174" r=".46"/>
</g>
<text font-size="5.1" fill="#0000c2" x="114.6" y="24.4">MICROCONTROLLER</text>
<text font-size="2" fill="#840000" x="178" y="190.8">Title: Home Assistant Display</text>
<g font-size="1.5" fill="#840000">
<text x="178" y="184.1">Sheet: /Microcontroller/</text>
<text x="178" y="181.1">Juan Palacios</text>
<text x="178" y="186.8">File: microcontroller.kicad_sch</text>
<text x="178" y="197">KiCad E.D.A. 10.0.6</text>
<text x="178" y="194.2">Size: A4</text>
<text x="200" y="194.2">Date: 2026-09-06</text>
<text x="263" y="197">Id: 2/2</text>
<text x="263" y="194.2">Rev: 1.0</text>
</g>
<g font-size="1.3" fill="#840000">
<text x="35" y="12">1</text>
<text x="85" y="12">2</text>
<text x="135" y="12">3</text>
<text x="185" y="12">4</text>
<text x="235" y="12">5</text>
<text x="285" y="12">6</text>
<text x="10.3" y="36">A</text>
<text x="285.3" y="36">A</text>
<text x="71.3" y="41.7">USB_D+</text>
<text x="71.3" y="39.2">USB_D-</text>
<text x="172.9" y="51.9">GPIO44</text>
<text x="172.9" y="49.3">GPIO43</text>
<text x="99.4" y="59.5">LCD_BUSY</text>
<text x="172.9" y="56.9">USB_D+</text>
<text x="172.9" y="59.5">USB_D-</text>
<text x="265.6" y="55.7">I2C_SCL</text>
<text x="265.6" y="60.7">I2C_SDA</text>
<text x="101.9" y="69.6">GPIO40</text>
<text x="101.9" y="67.1">GPIO39</text>
<text x="172.9" y="69.6">BATTERY_VOLTAGE</text>
<text x="172.9" y="67.1">GPIO0</text>
<text x="101.9" y="72.2">GPIO41</text>
<text x="101.9" y="74.7">GPIO42</text>
<text x="172.9" y="72.2">GPIO2</text>
<text x="10.2" y="86">B</text>
<text x="58.6" y="88.7">USB_D-</text>
<text x="117.5" y="89.9">ESP32-S3-DevKitC</text>
<text x="172.9" y="87.4">I2C_SDA</text>
<text x="172.9" y="90">I2C_SCL</text>
<text x="285.2" y="86">B</text>
<text x="58.6" y="91.2">USB_D+</text>
<text x="58.6" y="93.8">GPIO21</text>
<text x="172.9" y="95">LCD_SDI</text>
<text x="172.9" y="92.5">LCD_CS</text>
<text x="58.6" y="101.4">GPIO45</text>
<text x="58.6" y="98.8">GPIO48</text>
<text x="58.6" y="96.3">GPIO47</text>
<text x="172.9" y="100.1">BUTTON1</text>
<text x="172.9" y="97.6">LCD_SCK</text>
<text x="58.6" y="103.9">GPIO0</text>
<text x="58.6" y="106.5">GPIO35</text>
<text x="172.9" y="105.2">LCD_RST</text>
<text x="172.9" y="107.7">LCD_D/C</text>
<text x="172.9" y="102.7">BUTTON2</text>
<text x="58.6" y="109">GPIO36</text>
<text x="58.6" y="111.5">GPIO37</text>
<text x="172.9" y="110.3">GPIO21</text>
<text x="172.9" y="112.8">GPIO35</text>
<text x="254.1" y="112.8">I2C_SDA</text>
<text x="58.6" y="119.2">GPIO40</text>
<text x="58.6" y="116.6">GPIO39</text>
<text x="58.6" y="114.1">GPIO38</text>
<text x="172.9" y="115.4">GPIO36</text>
<text x="172.9" y="117.9">GPIO37</text>
<text x="254.1" y="115.4">I2C_SCL</text>
<text x="58.6" y="124.2">GPIO42</text>
<text x="58.6" y="121.7">GPIO41</text>
<text x="172.9" y="123">GPIO45</text>
<text x="172.9" y="120.4">GPIO38</text>
<text x="58.6" y="131.9">GPIO44</text>
<text x="58.6" y="129.3">BATTERY_VOLTAGE</text>
<text x="58.6" y="126.8">GPIO2</text>
<text x="172.9" y="128.1">GPIO47</text>
<text x="172.9" y="130.6">GPIO48</text>
<text x="10.2" y="136">C</text>
<text x="58.6" y="134.4">GPIO43</text>
<text x="285.2" y="136">C</text>
<text x="232" y="156">I2C_SDA</text>
<text x="232.1" y="153.5">I2C_SCL</text>
<text x="105.7" y="173.8">LCD_BUSY</text>
<text x="45.9" y="175">BUTTON1</text>
<text x="87.8" y="175">BUTTON2</text>
<text x="106.8" y="178.9">LCD_D/C</text>
<text x="107.2" y="176.3">LCD_RST</text>
<text x="158.9" y="178.9">LCD_SDI</text>
<text x="10.2" y="186">D</text>
<text x="108.2" y="181.4">LCD_CS</text>
<text x="158.9" y="181.4">LCD_SCK</text>
<text x="285.2" y="186">D</text>
<text x="35" y="200">1</text>
<text x="85" y="200">2</text>
<text x="135" y="200">3</text>
<text x="185" y="200">4</text>
<text x="235" y="200">5</text>
<text x="285" y="200">6</text>
</g>
<g font-size="1.3" fill="#006464">
<text x="54.8" y="23.8">VBUS</text>
<text x="66" y="19">VBUS</text>
<text x="56" y="28.9">CC1</text>
<text x="68.4" y="26.9">R13</text>
<text x="72.7" y="26.9">5K1</text>
<text x="56" y="31.4">CC2</text>
<text x="68.4" y="33.7">R14</text>
<text x="72.7" y="33.7">5K1</text>
<text x="218" y="34">+3.3V</text>
<text x="248.5" y="34">+3.3V</text>
<text x="56.9" y="41.6">D+</text>
<text x="56.9" y="36.5">D-</text>
<text x="56.9" y="39.1">D-</text>
<text x="77.9" y="36.5">GND</text>
<text x="138" y="36.5">+3.3V</text>
<text x="209.5" y="39.1">C8</text>
<text x="214.4" y="39.1">100n</text>
<text x="224.7" y="39.1">C9</text>
<text x="229.6" y="39.1">100n</text>
<text x="56.9" y="44.1">D+</text>
<text x="206.2" y="45.4">GND</text>
<text x="231.6" y="45.4">GND</text>
<text x="244.1" y="46.7">Jumper</text>
<text x="256.3" y="44.4">R15</text>
<text x="256.9" y="46.4">2K2</text>
<text x="264" y="44.4">R16</text>
<text x="264.5" y="46.4">2K2</text>
<text x="54.7" y="51.8">SBU1</text>
<text x="117.8" y="49.2">CHIP_PU</text>
<text x="139.4" y="49.3" transform="rotate(-90 139.4 49.3)">5V</text>
<text x="141.9" y="50.5" transform="rotate(-90 141.9 50.5)">3V3</text>
<text x="146.8" y="51.8">GPIO44/U0RXD</text>
<text x="147.1" y="49.2">GPIO43/U0TXD</text>
<text x="219.4" y="53.3" transform="rotate(-90 219.4 53.3)">VDDIO</text>
<text x="224.5" y="51.4" transform="rotate(-90 224.5 51.4)">VDD</text>
<text x="226.6" y="50.5">SDO</text>
<text x="244.1" y="49.2">JP4</text>
<text x="44.1" y="54.9" transform="rotate(-90 44.1 54.9)">SHIELD</text>
<text x="51.4" y="59.9">USB_C_14P</text>
<text x="51.8" y="54.9" transform="rotate(-90 51.8 54.9)">GND</text>
<text x="54.7" y="54.3">SBU2</text>
<text x="58.7" y="58.1">J3</text>
<text x="117.8" y="56.8">GPIO15/ADC2_CH4/32K_P</text>
<text x="117.8" y="59.4">GPIO16/ADC2_CH5/32K_N</text>
<text x="145.5" y="59.4">GPIO19/USB_D-</text>
<text x="145.5" y="56.8">GPIO20/USB_D+</text>
<text x="226.7" y="55.6">SCK</text>
<text x="226.7" y="65.7">CSB</text>
<text x="227.3" y="60.7">SDI</text>
<text x="44.9" y="70.8">GND</text>
<text x="117.8" y="67">GPIO39/MTCK</text>
<text x="117.8" y="69.5">GPIO40/MTDO</text>
<text x="144.7" y="69.5">GPIO1/ADC1_CH0</text>
<text x="155.6" y="67">GPIO0</text>
<text x="219.4" y="66.8" transform="rotate(-90 219.4 66.8)">GND</text>
<text x="223.4" y="71.3">BME688</text>
<text x="224.5" y="66.8" transform="rotate(-90 224.5 66.8)">GND</text>
<text x="228.4" y="69.5">U2</text>
<text x="117.8" y="74.6">GPIO42/MTMS</text>
<text x="117.8" y="72.1">GPIO41/MTDI</text>
<text x="144.7" y="72.1">GPIO2/ADC1_CH1</text>
<text x="144.7" y="77.2">GPIO4/ADC1_CH3</text>
<text x="144.7" y="74.6">GPIO3/ADC1_CH2</text>
<text x="144.7" y="79.7">GPIO5/ADC1_CH4</text>
<text x="144.7" y="82.2">GPIO6/ADC1_CH5</text>
<text x="218.9" y="79.7">GND</text>
<text x="144.7" y="84.8">GPIO7/ADC1_CH6</text>
<text x="144.7" y="87.3">GPIO8/ADC1_CH7</text>
<text x="144.7" y="89.9">GPIO9/ADC1_CH8</text>
<text x="70.3" y="91.1">GND</text>
<text x="143.5" y="92.4">GPIO10/ADC1_CH9</text>
<text x="143.5" y="94.9">GPIO11/ADC2_CH0</text>
<text x="143.5" y="100">GPIO13/ADC2_CH2</text>
<text x="143.5" y="97.5">GPIO12/ADC2_CH1</text>
<text x="215.5" y="101.3">+3.3V</text>
<text x="232" y="96.2">+3.3V</text>
<text x="143.5" y="105.1">GPIO17/ADC2_CH6</text>
<text x="143.5" y="107.6">GPIO18/ADC2_CH7</text>
<text x="143.5" y="102.6">GPIO14/ADC2_CH3</text>
<text x="223.3" y="102.6">C10</text>
<text x="229.6" y="102.6">100n</text>
<text x="237.1" y="105.1">U5</text>
<text x="237.1" y="107.6">M24C02-WMN</text>
<text x="154.4" y="110.2">GPIO21</text>
<text x="154.4" y="112.7">GPIO35</text>
<text x="209.8" y="114">Jumper</text>
<text x="213.2" y="111.5">JP5</text>
<text x="221.5" y="108.9">GND</text>
<text x="227.8" y="112.7">E0</text>
<text x="235.9" y="113.6" transform="rotate(-90 235.9 113.6)">VCC</text>
<text x="238.3" y="112.7">SDA</text>
<text x="154.4" y="115.3">GPIO36</text>
<text x="154.4" y="117.8">GPIO37</text>
<text x="227.8" y="115.3">E1</text>
<text x="227.8" y="117.8">E2</text>
<text x="235.9" y="118.9" transform="rotate(-90 235.9 118.9)">VSS</text>
<text x="238.3" y="115.3">SCL</text>
<text x="239.1" y="117.8">WC</text>
<text x="154.4" y="125.4">GPIO46</text>
<text x="154.4" y="122.9">GPIO45</text>
<text x="154.4" y="120.3">GPIO38</text>
<text x="221.5" y="124.2">GND</text>
<text x="244.3" y="124.2">GND</text>
<text x="140.7" y="131.1" transform="rotate(-90 140.7 131.1)">GND</text>
<text x="154.4" y="128">GPIO47</text>
<text x="154.4" y="130.5">GPIO48</text>
<text x="232.9" y="128">GND</text>
<text x="141.8" y="135.6">U3</text>
<text x="53.8" y="141.9">GND</text>
<text x="137.6" y="141.9">GND</text>
<text x="141.8" y="138.1">ESP32-S3-DevKitC</text>
<text x="240.9" y="141.9">+3.3V</text>
<text x="241.8" y="161">GND</text>
<text x="152" y="166.1">+3.3V</text>
<text x="17.4" y="168.6">+3.3V</text>
<text x="29.7" y="170.6">SW2</text>
<text x="59.3" y="168.6">+3.3V</text>
<text x="71.6" y="170.6">SW3</text>
<text x="44.3" y="179">R17</text>
<text x="86.2" y="179">R18</text>
<text x="44.8" y="181">5K1</text>
<text x="86.7" y="181">5K1</text>
<text x="41.1" y="187.7">GND</text>
<text x="83" y="187.7">GND</text>
<text x="152.9" y="187.7">GND</text>
</g>
<g font-size="1.3" fill="#a90000">
<text x="61" y="22.7">A4/B9</text>
<text x="62.9" y="27.8">A5</text>
<text x="62.8" y="30.3">B5</text>
<text x="62.9" y="35.4">A7</text>
<text x="62.8" y="38">B7</text>
<text x="62.9" y="40.5">A6</text>
<text x="62.8" y="43">B6</text>
<text x="138.3" y="45.8" transform="rotate(-90 138.3 45.8)">21</text>
<text x="140.8" y="45.2" transform="rotate(-90 140.8 45.2)">2</text>
<text x="218.3" y="45.2" transform="rotate(-90 218.3 45.2)">6</text>
<text x="223.4" y="45.2" transform="rotate(-90 223.4 45.2)">8</text>
<text x="239.3" y="46.9">2</text>
<text x="242.4" y="43.9" transform="rotate(-90 242.4 43.9)">1</text>
<text x="62.8" y="53.2">B8</text>
<text x="62.9" y="50.7">A8</text>
<text x="114.8" y="48.1">3</text>
<text x="162.5" y="50.7">42</text>
<text x="162.5" y="48.1">43</text>
<text x="232.9" y="49.4">5</text>
<text x="242.4" y="51.5" transform="rotate(-90 242.4 51.5)">3</text>
<text x="114.8" y="55.7">8</text>
<text x="114.8" y="58.3">9</text>
<text x="162.5" y="58.3">25</text>
<text x="162.5" y="55.7">26</text>
<text x="232.9" y="59.6">3</text>
<text x="232.9" y="54.5">4</text>
<text x="43" y="61.7" transform="rotate(-90 43 61.7)">SH1</text>
<text x="50.7" y="63.5" transform="rotate(-90 50.7 63.5)">A1/B12</text>
<text x="114.2" y="65.9">36</text>
<text x="162.5" y="65.9">31</text>
<text x="232.9" y="64.6">2</text>
<text x="114.2" y="68.4">37</text>
<text x="114.2" y="71">38</text>
<text x="162.5" y="71">40</text>
<text x="162.5" y="68.4">41</text>
<text x="218.3" y="70.6" transform="rotate(-90 218.3 70.6)">1</text>
<text x="223.4" y="70.6" transform="rotate(-90 223.4 70.6)">7</text>
<text x="114.2" y="73.5">39</text>
<text x="162.5" y="73.5">13</text>
<text x="163.1" y="76.1">4</text>
<text x="163.1" y="78.6">5</text>
<text x="163.1" y="81.1">6</text>
<text x="163.1" y="83.7">7</text>
<text x="162.5" y="86.2">12</text>
<text x="162.5" y="88.8">15</text>
<text x="162.5" y="91.3">16</text>
<text x="162.5" y="93.8">17</text>
<text x="162.5" y="98.9">19</text>
<text x="162.5" y="96.4">18</text>
<text x="162.5" y="101.5">20</text>
<text x="162.5" y="104">10</text>
<text x="162.5" y="106.5">11</text>
<text x="162.5" y="109.1">27</text>
<text x="162.5" y="111.6">32</text>
<text x="218.3" y="108.7" transform="rotate(-90 218.3 108.7)">3</text>
<text x="220.2" y="111.6">2</text>
<text x="225.3" y="111.6">1</text>
<text x="234.8" y="108.7" transform="rotate(-90 234.8 108.7)">8</text>
<text x="243.1" y="111.6">5</text>
<text x="162.5" y="114.2">33</text>
<text x="162.5" y="116.7">34</text>
<text x="162.5" y="119.2">35</text>
<text x="218.3" y="116.3" transform="rotate(-90 218.3 116.3)">1</text>
<text x="225.3" y="114.2">2</text>
<text x="225.3" y="116.7">3</text>
<text x="243.1" y="114.2">6</text>
<text x="243.1" y="116.7">7</text>
<text x="162.5" y="124.3">14</text>
<text x="162.5" y="121.8">30</text>
<text x="234.8" y="121.4" transform="rotate(-90 234.8 121.4)">4</text>
<text x="162.5" y="126.9">28</text>
<text x="162.5" y="129.4">29</text>
<text x="139.6" y="134.7" transform="rotate(-90 139.6 134.7)">44</text>
<text x="27.2" y="173.9">1</text>
<text x="34.8" y="173.9">2</text>
<text x="69.1" y="173.9">1</text>
<text x="76.7" y="173.9">2</text>
<text x="27.2" y="178.9">3</text>
<text x="34.8" y="178.9">4</text>
<text x="69.1" y="178.9">3</text>
<text x="76.7" y="178.9">4</text>
</g>
<g font-size="1.3" fill="#aaa">
<text x="134.5" y="41.8">1</text>
<text x="144.7" y="41.8">1</text>
<text x="110.4" y="48.1">1</text>
<text x="110.4" y="55.7">1</text>
<text x="170.1" y="73.5">1</text>
<text x="170.1" y="76.1">1</text>
<text x="52" y="82.4">1</text>
<text x="170.1" y="78.6">1</text>
<text x="170.1" y="81.1">1</text>
<text x="170.1" y="83.7">1</text>
<text x="52" y="85">2</text>
<text x="52" y="87.5">3</text>
<text x="52" y="90">4</text>
<text x="52" y="92.6">5</text>
<text x="52" y="95.1">6</text>
<text x="52" y="97.7">7</text>
<text x="52" y="100.2">8</text>
<text x="51.4" y="105.3">10</text>
<text x="51.4" y="107.8">11</text>
<text x="52" y="102.7">9</text>
<text x="51.4" y="110.4">12</text>
<text x="51.4" y="112.9">13</text>
<text x="51.4" y="115.4">14</text>
<text x="51.4" y="118">15</text>
<text x="51.4" y="120.5">16</text>
<text x="51.4" y="123.1">17</text>
<text x="51.4" y="125.6">18</text>
<text x="170.1" y="124.3">1</text>
<text x="51.4" y="128.1">19</text>
<text x="51.4" y="130.7">20</text>
<text x="51.4" y="133.2">21</text>
<text x="51.4" y="135.8">22</text>
<text x="135.8" y="135.8">1</text>
<text x="246.3" y="147.2">1</text>
<text x="246.3" y="149.7">2</text>
<text x="246.3" y="152.3">3</text>
<text x="246.3" y="154.8">4</text>
<text x="121.2" y="172.6">1</text>
<text x="151.7" y="172.6">8</text>
<text x="121.2" y="175.1">2</text>
<text x="121.2" y="177.7">3</text>
<text x="151.7" y="177.7">6</text>
<text x="151.7" y="175.1">7</text>
<text x="121.2" y="180.2">4</text>
<text x="151.7" y="180.2">5</text>
</g>
<g font-size="1.3" fill="#989898">
<text x="126.3" y="42.9">5V1</text>
<text x="150.6" y="42.9">3V3</text>
<text x="101" y="49.2">RST1</text>
<text x="98.8" y="56.8">GPIO15</text>
<text x="176" y="74.6">GPIO3</text>
<text x="176" y="77.2">GPIO4</text>
<text x="176" y="79.7">GPIO5</text>
<text x="176" y="82.2">GPIO6</text>
<text x="176" y="84.8">GPIO7</text>
<text x="35.2" y="111.5">Conn_01x22</text>
<text x="44.6" y="108.9">J8</text>
<text x="176" y="125.4">GPIO46</text>
<text x="126" y="136.9">GND1</text>
<text x="252.7" y="150.8">J6</text>
<text x="252.7" y="153.4">Conn_01x04</text>
<text x="123.7" y="173.7">BUSY</text>
<text x="146.8" y="173.7">VCC</text>
<text x="123.7" y="176.2">RST</text>
<text x="123.7" y="178.8">D/C</text>
<text x="146.5" y="176.2">GND</text>
<text x="146.8" y="178.8">SDA</text>
<text x="123.7" y="181.3">CS</text>
<text x="146.9" y="181.3">SCL</text>
<text x="148.5" y="185.1">U6</text>
</g>
<g font-size="1.3" fill="#0000c2">
<text x="244.8" y="68.7">I2C Address: 0x76</text>
<text x="244.8" y="70.7">If J4 soldered to VDD: 0x77</text>
<text x="249.8" y="119.5">I2C Address:</text>
<text x="249.8" y="121.5">Read: 0xA1</text>
<text x="249.8" y="123.6">Write: 0xA0</text>
</g>
<g font-size="1.3" fill="#a1a1a1">
<text x="131.5" y="178.5">ePaper LCD</text>
<text x="131.8" y="176.5">WeAct 4.2&quot;</text>
</g>
</svg>
